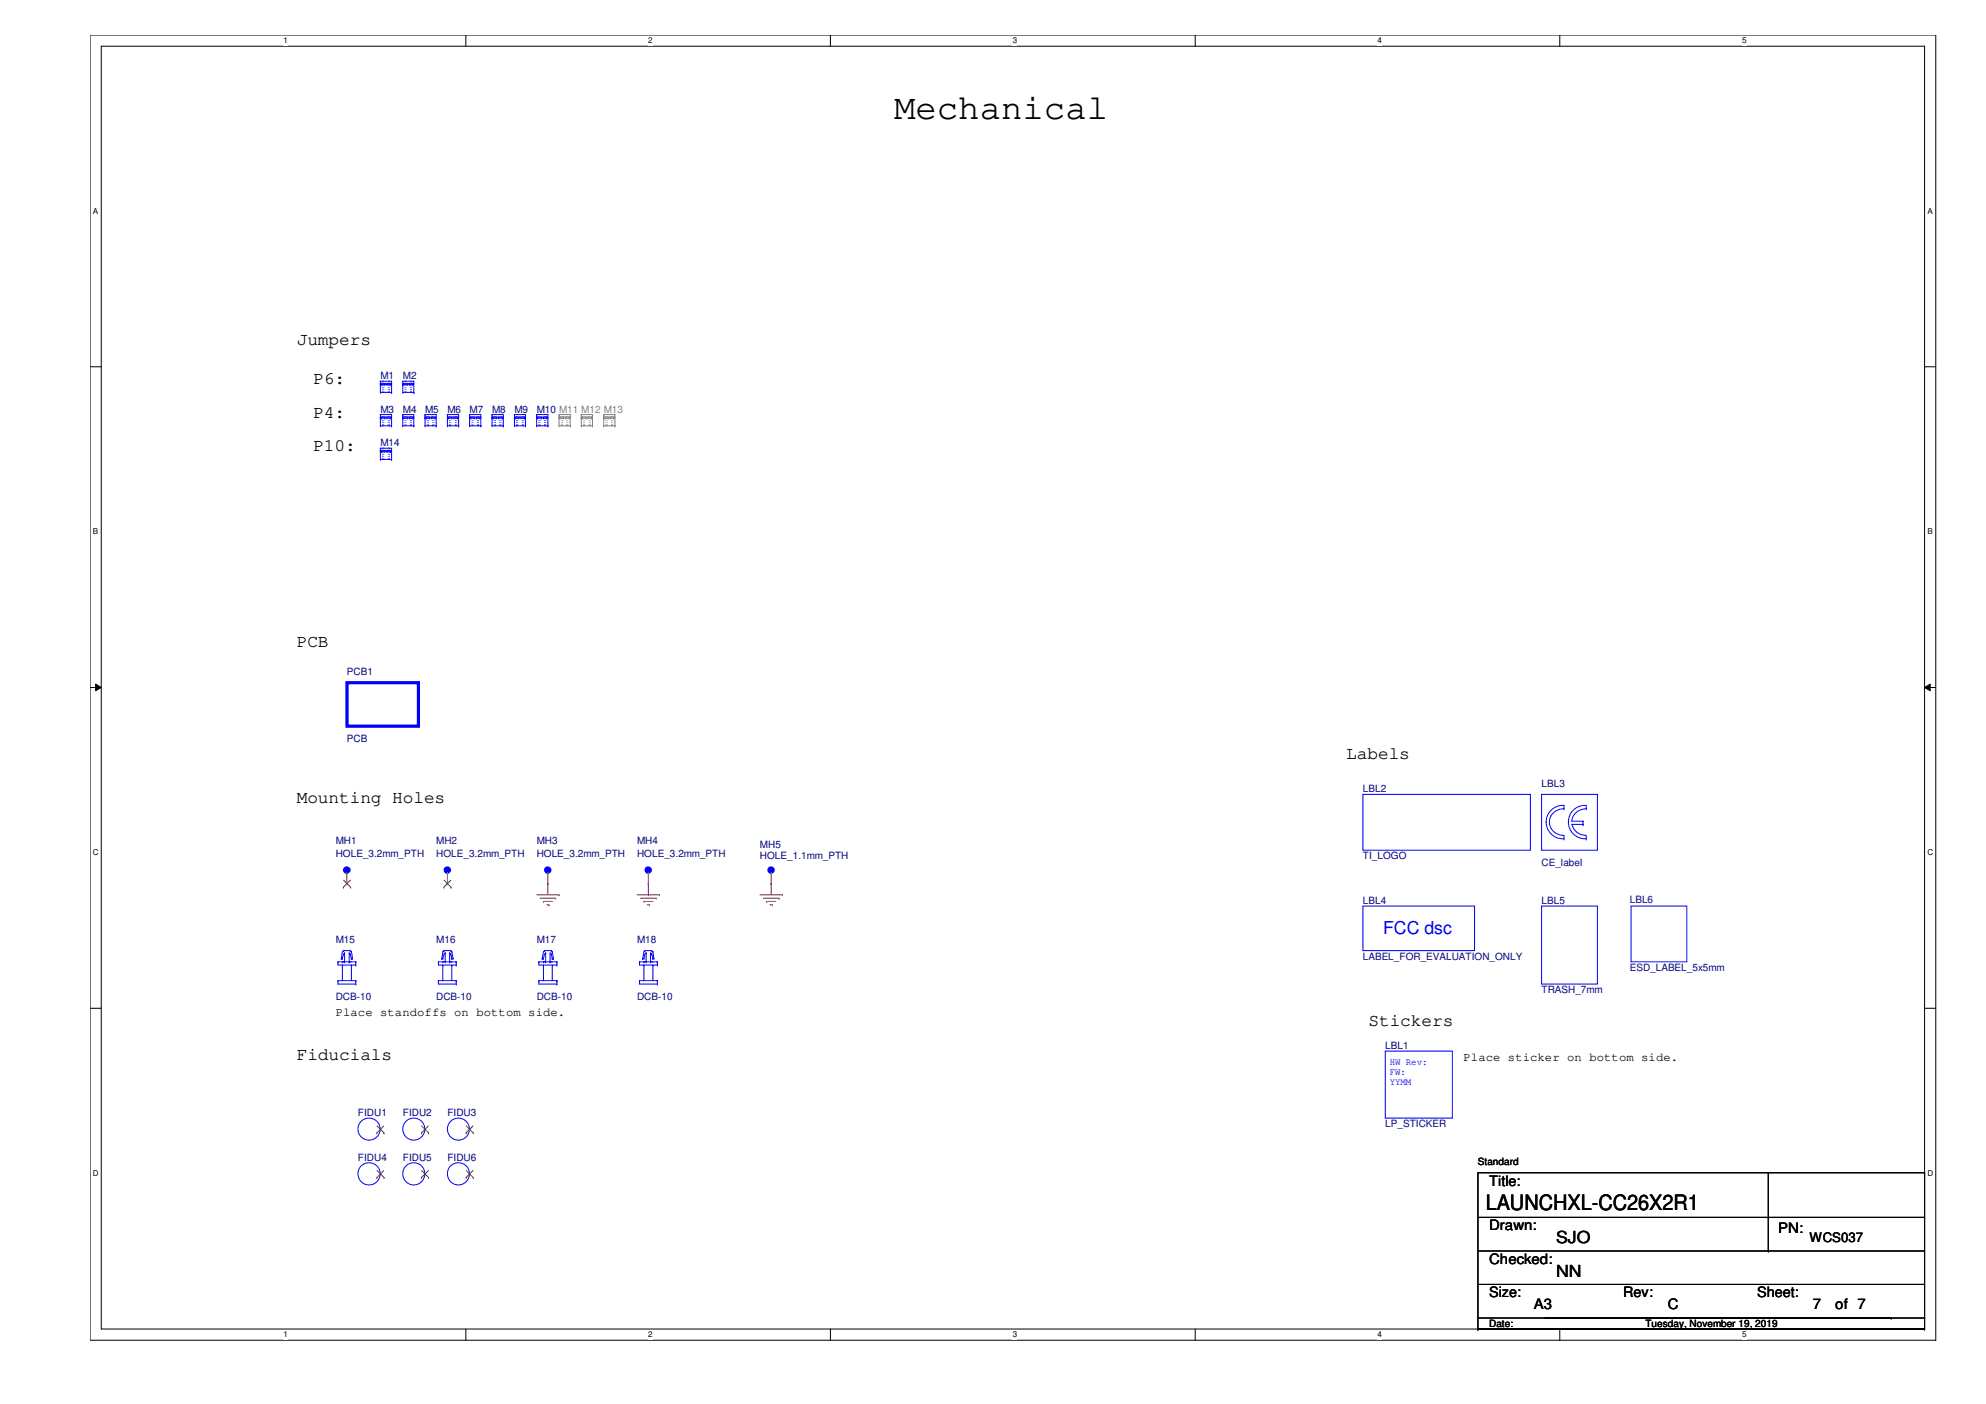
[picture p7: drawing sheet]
<svg xmlns="http://www.w3.org/2000/svg" width="420mm" height="297mm" viewBox="0 0 420 297" stroke-linecap="round" stroke-linejoin="round" font-family="sans-serif">
<path d="M19.1 7.4h390.4v276.1h-390.4zM21.4 9.8h385.8v271.4h-385.8z" fill="none" stroke="#000" stroke-width=".21"/>
<g fill="#fff">
<path d="M60 7.7h.9v1.9h-.9z"/>
<path d="M60 281.4h.9v1.9h-.9z"/>
</g>
<path d="M98.6 7.4v2.4M98.6 281.2v2.3" fill="none" stroke="#000" stroke-width=".21"/>
<g fill="#fff">
<path d="M137.1 7.7h.9v1.9h-.9z"/>
<path d="M137.1 281.4h.9v1.9h-.9z"/>
</g>
<path d="M175.7 7.4v2.4M175.7 281.2v2.3" fill="none" stroke="#000" stroke-width=".21"/>
<g fill="#fff">
<path d="M214.2 7.7h1v1.9h-1z"/>
<path d="M214.2 281.4h1v1.9h-1z"/>
</g>
<path d="M252.9 7.4v2.4M252.9 281.2v2.3" fill="none" stroke="#000" stroke-width=".21"/>
<g fill="#fff">
<path d="M291.4 7.7h1v1.9h-1z"/>
<path d="M291.4 281.4h1v1.9h-1z"/>
</g>
<path d="M330 7.4v2.4M330 281.2v2.3" fill="none" stroke="#000" stroke-width=".21"/>
<g fill="#fff">
<path d="M368.6 7.7h.9v1.9h-.9z"/>
<path d="M368.6 281.4h.9v1.9h-.9z"/>
<path d="M19.6 43.7h1.2v1.9h-1.2z"/>
<path d="M407.8 43.7h1.1v1.9h-1.1z"/>
<path d="M19.6 111.5h1.2v1.9h-1.2z"/>
<path d="M407.8 111.5h1.1v1.9h-1.1z"/>
</g>
<path d="M19.1 77.6h2.3M407.2 77.6h2.3" fill="none" stroke="#000" stroke-width=".21"/>
<g fill="#fff">
<path d="M19.6 179.4h1.3v1.9h-1.3z"/>
<path d="M407.8 179.4h1.2v1.9h-1.2z"/>
</g>
<path d="M19.1 145.5h2.3M20.2 144.7l1.2 .8-1.2 .6zM407.2 145.5l1.1-.8v1.4zM407.2 145.5h2.3" fill="none" stroke="#000" stroke-width=".21"/>
<path d="M20.2 144.7l1.2 .8-1.2 .6zM407.2 145.5l1.1-.8v1.4z" fill="#000"/>
<g fill="#fff">
<path d="M19.6 247.2h1.3v1.9h-1.3z"/>
<path d="M407.8 247.2h1.2v1.9h-1.2z"/>
</g>
<g fill="none" stroke="#000" stroke-width=".21">
<path d="M19.1 213.3h2.3M407.2 213.3h2.3M312.7 248.1h94.5v30.7h-94.5zM312.7 257.6h94.5M374.1 257.6h.1M374.1 248.1v16.6M407.2 257.6h.1M312.7 264.7h94.5M312.7 271.7h94.5M312.7 278.8v2.4M326.9 278.8h73.2M374.1 264.7h.1"/>
<path d="M400.1 278.8h.1M407.2 264.7h.1M407.2 271.7h.1M407.2 278.8h.1M407.2 278.8v2.4M312.7 281.2h.1M312.7 281.2h94.5M407.2 281.2h.1"/>
</g>
<g fill="none" stroke="#f00" stroke-width=".21">
<path d="M73.4 186.9h.1M73.4 184.6v2.3M94.7 186.9h.1M94.7 184.6v2.3M113.5 189.3h4.8M114.3 190h3.3M115 190.7h.1M115 190.7h1.8M115.7 191.4h.5M115.9 186.9h.1M115.9 184.6v2.3M116.2 191.4h.1"/>
<path d="M117.6 190h.1M118.3 189.3h.1M134.8 189.3h4.7M135.5 190h3.3M136.2 190.7h.1M136.2 190.7h1.9M136.9 191.4h.5M137.2 186.9h.1M137.2 184.6v2.3M137.4 191.4h.1M138.8 190h.1M139.5 189.3h.1"/>
<path d="M160.8 189.3h4.7M161.5 190h3.3M162.2 190.7h.1M162.2 190.7h1.9M162.9 191.4h.5M163.2 186.9h.1M163.2 184.6v2.3M163.4 191.4h.1M164.8 190h.1M165.5 189.3h.1M80.5 238.9h.1M89.9 238.9h.1"/>
<path d="M99.4 238.9h.1M80.5 248.4h.1M89.9 248.4h.1M99.4 248.4h.1"/>
</g>
<g fill="none" stroke="#00f" stroke-width=".68">
<path d="M73.4 144.4h15.1v9.2h-15.1z"/>
<circle cx="73.4" cy="184.1" r=".46"/>
<circle cx="94.6" cy="184.1" r=".45"/>
<circle cx="115.9" cy="184.1" r=".45"/>
<circle cx="137.1" cy="184.1" r=".45"/>
<circle cx="163.1" cy="184.1" r=".45"/>
</g>
<g fill="none" stroke="#00f" stroke-width=".21">
<path d="M80.5 87.7h.1M80.5 90.1h.1M80.5 88.4h.1M80.5 88.2h.1M80.5 94.8h.1M80.5 97.2h.1M80.5 95.5h.1M80.5 95.3h.1M80.5 80.6h.1M80.5 83h.1M80.5 81.4h.1M80.5 81.1h.1"/>
<path d="M80.5 90.1h2.3M80.5 80.6h2.3v.5M80.5 81.4h2.3v1.6M80.5 87.7h2.3v.5M80.5 88.4h2.3v1.7M80.5 94.8h2.3v.5M80.5 95.5h2.3v1.7M80.5 80.6v.5M80.5 81.4v1.6M80.5 87.7v.5M80.5 88.4v1.7M80.5 94.8v.5"/>
<path d="M80.5 95.5v1.7M80.5 88.2h2.3M80.5 97.2h2.3M80.5 95.3h2.3M80.5 83h2.3M80.5 81.1h2.3M80.7 88.4h.1M80.7 95.5h.1M80.7 81.4h.1M80.7 81.1v.3M80.7 88.2v.2M80.7 95.3v.2"/>
<path d="M81.4 88.4h.1M81.4 95.5h.1M81.4 81.4h.1M81.4 81.1v.3M81.4 88.2v.2M81.4 95.3v.2M81.9 88.4h.1M81.9 95.5h.1M81.9 81.4h.1M81.9 81.1v.3M81.9 88.2v.2M81.9 95.3v.2"/>
<path d="M82.6 88.4h.1M82.6 95.5h.1M82.6 81.4h.1M82.6 81.1v.3M82.6 88.2v.2M82.6 95.3v.2M82.8 90.1h.1M82.8 88.2h.1M82.8 97.2h.1M82.8 95.3h.1M82.8 83h.1M82.8 81.1h.1"/>
<path d="M85.2 87.7h.1M85.2 90.1h.1M85.2 88.4h.1M85.2 88.2h.1M85.2 80.6h.1M85.2 83h.1M85.2 81.4h.1M85.2 81.1h.1M85.2 90.1h2.3M85.2 87.7h2.3v.5M85.2 88.4h2.3v1.7M85.2 88.2h2.3"/>
<path d="M85.2 80.6h2.3v.5M85.2 81.4h2.3v1.6M85.2 80.6v.5M85.2 81.4v1.6M85.2 87.7v.5M85.2 88.4v1.7M85.2 83h2.3M85.2 81.1h2.3M85.4 88.4h.1M85.4 81.4h.1M85.4 81.1v.3M85.4 88.2v.2"/>
<path d="M86.1 88.4h.1M86.1 81.4h.1M86.1 81.1v.3M86.1 88.2v.2M86.6 88.4h.1M86.6 81.4h.1M86.6 81.1v.3M86.6 88.2v.2M87.3 88.4h.1M87.3 81.4h.1M87.3 81.1v.3M87.3 88.2v.2"/>
<path d="M87.5 90.1h.1M87.5 88.2h.1M87.5 83h.1M87.5 81.1h.1M89.9 87.7h.1M89.9 90.1h.1M89.9 88.4h.1M89.9 88.2h.1M89.9 90.1h2.4M89.9 87.7h2.4v.5M89.9 88.4h2.4v1.7M89.9 88.2h2.4"/>
<path d="M89.9 87.7v.5M89.9 88.4v1.7M90.2 88.4h.1M90.2 88.2v.2M90.9 88.4h.1M90.9 88.2v.2M91.4 88.4h.1M91.4 88.2v.2M92 88.4h.1M92 88.2v.2M92.3 90.1h.1M92.3 88.2h.1"/>
<path d="M94.7 87.7h.1M94.7 90.1h.1M94.7 88.4h.1M94.7 88.2h.1M94.7 90.1h2.3M94.7 87.7h2.3v.5M94.7 88.4h2.3v1.7M94.7 88.2h2.3M94.7 87.7v.5M94.7 88.4v1.7M94.9 88.4h.1M94.9 88.2v.2"/>
<path d="M95.6 88.4h.1M95.6 88.2v.2M96.1 88.4h.1M96.1 88.2v.2M96.8 88.4h.1M96.8 88.2v.2M97 90.1h.1M97 88.2h.1M99.4 87.7h.1M99.4 90.1h.1M99.4 88.4h.1M99.4 88.2h.1"/>
<path d="M99.4 90.1h2.3M99.4 87.7h2.3v.5M99.4 88.4h2.3v1.7M99.4 88.2h2.3M99.4 87.7v.5M99.4 88.4v1.7M99.6 88.4h.1M99.6 88.2v.2M100.3 88.4h.1M100.3 88.2v.2M100.8 88.4h.1M100.8 88.2v.2"/>
<path d="M101.5 88.4h.1M101.5 88.2v.2M101.7 90.1h.1M101.7 88.2h.1M104.1 87.7h.1M104.1 90.1h.1M104.1 88.4h.1M104.1 88.2h.1M104.1 90.1h2.4M104.1 87.7h2.4v.5M104.1 88.4h2.4v1.7M104.1 88.2h2.4"/>
<path d="M104.1 87.7v.5M104.1 88.4v1.7M104.4 88.4h.1M104.4 88.2v.2M105 88.4h.1M105 88.2v.2M105.5 88.4h.1M105.5 88.2v.2M106.2 88.4h.1M106.2 88.2v.2M106.5 90.1h.1M106.5 88.2h.1"/>
<path d="M108.8 87.7h.1M108.8 90.1h.1M108.8 88.4h.1M108.8 88.2h.1M108.8 90.1h2.4M108.8 87.7h2.4v.5M108.8 88.4h2.4v1.7M108.8 88.2h2.4M108.8 87.7v.5M108.8 88.4v1.7M109.1 88.4h.1M109.1 88.2v.2"/>
<path d="M109.8 88.4h.1M109.8 88.2v.2M110.2 88.4h.1M110.2 88.2v.2M111 88.4h.1M111 88.2v.2M111.2 90.1h.1M111.2 88.2h.1M113.5 87.7h.1M113.5 90.1h.1M113.5 88.4h.1M113.5 88.2h.1"/>
<path d="M113.5 90.1h2.4M113.5 87.7h2.4v.5M113.5 88.4h2.4v1.7M113.5 88.2h2.4M113.5 87.7v.5M113.5 88.4v1.7M113.8 88.4h.1M113.8 88.2v.2M114.5 88.4h.1M114.5 88.2v.2M115 88.4h.1M115 88.2v.2"/>
<path d="M115.7 88.4h.1M115.7 88.2v.2M115.9 90.1h.1M115.9 88.2h.1M288.3 168.1h35.5v11.8h-35.5zM326.1 168.1h11.8v11.8h-11.8zM330.9 171.1v-.7a3.5 3.5 0 0 0-3.8 3.6v-.1a3.5 3.5 0 0 0 3.7 3.5M330.9 171.1a2.83 2.83 0 0 0-3.1 2.8 2.83 2.83 0 0 0 3.1 2.8v.8M330.9 171.1h.1M330.9 177.5h.1M332.5 174.4h2.4M332.6 174.4a2.97 2.97 0 0 0 3 2.3v.8"/>
<path d="M334.9 173.7h.1M334.9 174.4h.1M334.9 173.7v.7M335.6 171.1a2.96 2.96 0 0 0-3.1 2.6h2.4M335.6 171.1v-.7a3.5 3.5 0 0 0-3.8 3.6v-.1a3.5 3.5 0 0 0 3.7 3.5M335.6 177.5h.1M335.6 171.1h.1M73.2 183.9h.3v.3h-.3zM73.4 184.1h.1M73.4 184.1v.5M94.5 183.9h.3v.3h-.3zM94.7 184.1h.1"/>
<path d="M94.7 184.1v.5M115.7 183.9h.3v.3h-.3zM115.9 184.1h.1M115.9 184.1v.5M137 183.9h.3v.3h-.3zM137.2 184.1h.1M137.2 184.1v.5M163 183.9h.3v.3h-.3zM163.2 184.1h.1M163.2 184.1v.5M288.3 191.7h23.7v9.4h-23.7zM326.1 191.7h11.8v16.5h-11.8z"/>
<path d="M345.1 191.7h11.8v11.8h-11.8zM71.5 203.5h.1M71.5 207.5h.1M71.5 203.5h3.8M71.5 203.5v.7h3.8M71.5 207.5v.7h3.8M71.5 207.5h3.8M72.2 202.8h.1M72.2 202.8h.2M72.4 204.2h.1M72.4 203.5h.1M72.4 202.8h.1"/>
<path d="M72.4 204.2v3.3M72.7 201.1h.1M72.7 201.1h1.4M72.7 201.1l-.3 .2-.2 1.5M72.9 203.5h.1M72.9 201.6h.1M72.9 201.6v1.9M72.9 201.6l-.5 1.2M73.9 203.5h.1M74.1 201.1h.1M74.1 201.8h.1M74.1 201.8l-.2-.2v1.9"/>
<path d="M74.1 201.1l.2 .2M74.1 201.8l.2 1M74.3 202.8h.1M74.3 201.3h.1M74.3 204.2h.1M74.3 202.8h.3M74.3 201.3l.3 1.5M74.3 204.2v3.3M74.6 202.8h.1M75.3 203.5h.1M75.3 204.2h.1M75.3 207.5h.1"/>
<path d="M75.3 208.2h.1M75.3 203.5v.7M75.3 207.5v.7M92.8 203.5h.1M92.8 207.5h.1M92.8 203.5h3.7M92.8 203.5v.7h3.7M92.8 207.5v.7h3.7M92.8 207.5h3.7M93.5 202.8h.1M93.5 202.8h.2M93.7 204.2h.1"/>
<path d="M93.7 203.5h.1M93.7 202.8h.1M93.7 204.2v3.3M93.9 201.1h.1M93.9 201.1h1.5M93.9 201.1l-.2 .2-.2 1.5M94.2 203.5h.1M94.2 201.6h.1M94.2 201.6v1.9M94.2 201.6l-.3 .2-.2 1M95.1 203.5h.1M95.4 201.1h.1"/>
<path d="M95.4 201.8h.1M95.4 201.8l-.3-.2v1.9M95.4 201.1l.2 .2M95.4 201.8l.2 1M95.6 202.8h.1M95.6 201.3h.1M95.6 204.2h.1M95.6 202.8h.2M95.6 204.2v3.3M95.6 201.3l.2 1.5M95.8 202.8h.1M96.5 203.5h.1"/>
<path d="M96.5 204.2h.1M96.5 207.5h.1M96.5 208.2h.1M96.5 203.5v.7M96.5 207.5v.7M114 203.5h.1M114 207.5h.1M114 203.5h3.8M114 203.5v.7h3.8M114 207.5v.7h3.8M114 207.5h3.8M114.7 202.8h.1"/>
<path d="M114.7 202.8h.3M115 204.2h.1M115 203.5h.1M115 202.8h.1M115 204.2v3.3M115.2 201.1h.1M115.2 201.1h1.4M115.2 201.1l-.2 .2-.3 1.5M115.4 203.5h.1M115.4 201.6h.1M115.4 201.6v1.9M115.4 201.6l-.2 .2-.2 1"/>
<path d="M116.4 203.5h.1M116.6 201.1h.1M116.6 201.8h.1M116.6 201.8l-.2-.2v1.9M116.6 201.1l.2 .2M116.6 201.8l.2 1M116.8 202.8h.1M116.8 201.3h.1M116.8 204.2h.1M116.8 202.8h.3M116.8 201.3l.3 1.5M116.8 204.2v3.3"/>
<path d="M117.1 202.8h.1M117.8 203.5h.1M117.8 204.2h.1M117.8 207.5h.1M117.8 208.2h.1M117.8 203.5v.7M117.8 207.5v.7M135.3 203.5h.1M135.3 207.5h.1M135.3 203.5h3.8M135.3 203.5v.7h3.8M135.3 207.5v.7h3.8"/>
<path d="M135.3 207.5h3.8M136 202.8h.1M136 202.8h.2M136.2 204.2h.1M136.2 203.5h.1M136.2 202.8h.1M136.2 204.2v3.3M136.4 201.1h.1M136.4 201.1h1.5M136.4 201.1l-.2 .2-.2 1.5M136.7 203.5h.1M136.7 201.6h.1"/>
<path d="M136.7 201.6v1.9M136.7 201.6l-.3 .2-.2 1M137.6 203.5h.1M137.9 201.1h.1M137.9 201.8h.1M137.9 201.8l-.3-.2v1.9M137.9 201.1l.2 .2M137.9 201.8l.2 1M138.1 202.8h.1M138.1 201.3h.1M138.1 204.2h.1M138.1 202.8h.2"/>
<path d="M138.1 201.3l.2 1.5M138.1 204.2v3.3M138.3 202.8h.1M139.1 203.5h.1M139.1 204.2h.1M139.1 207.5h.1M139.1 208.2h.1M139.1 203.5v.7M139.1 207.5v.7M293.1 222.4h14.2v14.2h-14.2z"/>
<circle cx="78.1" cy="238.9" r="2.35"/>
<circle cx="87.5" cy="238.9" r="2.33"/>
<circle cx="97" cy="238.9" r="2.33"/>
<circle cx="78.1" cy="248.3" r="2.36"/>
<circle cx="87.5" cy="248.3" r="2.34"/>
<circle cx="97" cy="248.3" r="2.34"/>
</g>
<g fill="none" stroke="#808080" stroke-width=".21">
<path d="M118.3 87.7h.1M118.3 90.1h.1M118.3 88.4h.1M118.3 88.2h.1M118.3 90.1h2.4M118.3 87.7h2.4v.5M118.3 88.4h2.4v1.7M118.3 88.2h2.4M118.3 87.7v.5M118.3 88.4v1.7M118.5 88.4h.1M118.5 88.2v.2"/>
<path d="M119.2 88.4h.1M119.2 88.2v.2M119.7 88.4h.1M119.7 88.2v.2M120.4 88.4h.1M120.4 88.2v.2M120.7 90.1h.1M120.7 88.2h.1M123 87.7h.1M123 90.1h.1M123 88.4h.1M123 88.2h.1"/>
<path d="M123 90.1h2.3M123 87.7h2.3v.5M123 88.4h2.3v1.7M123 88.2h2.3M123 87.7v.5M123 88.4v1.7M123.2 88.4h.1M123.2 88.2v.2M124 88.4h.1M124 88.2v.2M124.4 88.4h.1M124.4 88.2v.2"/>
<path d="M125.1 88.4h.1M125.1 88.2v.2M125.3 90.1h.1M125.3 88.2h.1M127.7 87.7h.1M127.7 90.1h.1M127.7 88.4h.1M127.7 88.2h.1M127.7 90.1h2.4M127.7 87.7h2.4v.5M127.7 88.4h2.4v1.7M127.7 87.7v.5"/>
<path d="M127.7 88.4v1.7M127.7 88.2h2.4M128 88.4h.1M128 88.2v.2M128.7 88.4h.1M128.7 88.2v.2M129.1 88.4h.1M129.1 88.2v.2M129.8 88.4h.1M129.8 88.2v.2M130.1 90.1h.1M130.1 88.2h.1"/>
</g>
<g fill="none" stroke="#808080" stroke-width=".21" stroke-dasharray="0 .4">
<path d="M118.7 87.7v2.4M118.7 90.1h.1M119 87.7v2.4M119 90.1h.1M119.9 87.7v2.4M119.9 90.1h.1M120.1 87.7v2.4M120.1 90.1h.1M123.5 87.7v2.4M123.5 90.1h.1M123.7 87.7v2.4M123.7 90.1h.1"/>
<path d="M124.6 87.7v2.4M124.6 90.1h.1M124.9 87.7v2.4M124.9 90.1h.1M128.2 87.7v2.4M128.2 90.1h.1M128.4 87.7v2.4M128.4 90.1h.1M129.4 87.7v2.4M129.4 90.1h.1M129.6 87.7v2.4M129.6 90.1h.1"/>
</g>
<g fill="none" stroke="#00f" stroke-width=".21" stroke-dasharray="0 .4">
<path d="M80.9 87.7v2.4M80.9 90.1h.1M80.9 94.8v2.4M80.9 97.2h.1M80.9 80.6v2.4M80.9 83h.1M81.2 87.7v2.4M81.2 90.1h.1M81.2 94.8v2.4M81.2 97.2h.1M81.2 80.6v2.4M81.2 83h.1"/>
<path d="M82.1 87.7v2.4M82.1 90.1h.1M82.1 94.8v2.4M82.1 97.2h.1M82.1 80.6v2.4M82.1 83h.1M82.4 87.7v2.4M82.4 90.1h.1M82.4 94.8v2.4M82.4 97.2h.1M82.4 80.6v2.4M82.4 83h.1"/>
<path d="M85.7 87.7v2.4M85.7 90.1h.1M85.7 80.6v2.4M85.7 83h.1M85.9 87.7v2.4M85.9 90.1h.1M85.9 80.6v2.4M85.9 83h.1M86.9 87.7v2.4M86.9 90.1h.1M86.9 80.6v2.4M86.9 83h.1"/>
<path d="M87.1 87.7v2.4M87.1 90.1h.1M87.1 80.6v2.4M87.1 83h.1M90.4 87.7v2.4M90.4 90.1h.1M90.6 87.7v2.4M90.6 90.1h.1M91.6 87.7v2.4M91.6 90.1h.1M91.8 87.7v2.4M91.8 90.1h.1"/>
<path d="M95.1 87.7v2.4M95.1 90.1h.1M95.4 87.7v2.4M95.4 90.1h.1M96.3 87.7v2.4M96.3 90.1h.1M96.5 87.7v2.4M96.5 90.1h.1M99.9 87.7v2.4M99.9 90.1h.1M100.1 87.7v2.4M100.1 90.1h.1"/>
<path d="M101 87.7v2.4M101 90.1h.1M101.3 87.7v2.4M101.3 90.1h.1M104.6 87.7v2.4M104.6 90.1h.1M104.8 87.7v2.4M104.8 90.1h.1M105.7 87.7v2.4M105.7 90.1h.1M106 87.7v2.4M106 90.1h.1"/>
<path d="M109.3 87.7v2.4M109.3 90.1h.1M109.5 87.7v2.4M109.5 90.1h.1M110.5 87.7v2.4M110.5 90.1h.1M110.7 87.7v2.4M110.7 90.1h.1M114 87.7v2.4M114 90.1h.1M114.3 87.7v2.4M114.3 90.1h.1"/>
<path d="M115.2 87.7v2.4M115.2 90.1h.1M115.4 87.7v2.4M115.4 90.1h.1"/>
</g>
<g fill="none" stroke="#804000" stroke-width=".21">
<path d="M72.6 187.7h.1M72.7 186.2l1.5 1.5M74.1 186.2l-1.5 1.5M74.2 187.7h.1M93.9 187.7h.1M93.9 186.2l1.5 1.5M95.4 186.2l-1.5 1.5M95.4 187.7h.1M79.7 239.7h.1M79.8 238.2l1.4 1.5M81.2 238.2l-1.5 1.5M81.2 239.7h.1"/>
<path d="M89.2 239.7h.1M89.2 238.2l1.5 1.5M90.6 238.2l-1.4 1.5M90.7 239.7h.1M98.6 239.7h.1M98.6 238.2l1.5 1.5M100.1 238.2l-1.5 1.5M100.1 239.7h.1M79.7 249.1h.1M79.8 247.6l1.4 1.5M81.2 247.6l-1.5 1.5M81.2 249.1h.1"/>
<path d="M89.2 249.1h.1M89.2 247.6l1.5 1.5M90.6 247.6l-1.4 1.5M90.7 249.1h.1M98.6 249.1h.1M98.6 247.6l1.5 1.5M100.1 247.6l-1.5 1.5M100.1 249.1h.1"/>
</g>
<path d="M115.9 186.9h.1M115.9 186.9v2.4M137.2 189.3h.1M137.2 186.9v2.4M163.2 186.9h.1M163.2 186.9v2.4" fill="none" stroke="#800040" stroke-width=".21"/>
<text font-size="7.5" x="189.1" y="25.2">Mechanical</text>
<text font-size="4.5" x="314.3" y="256">LAUNCHXL-CC26X2R1</text>
<g font-size="3.8">
<text x="62.8" y="73.1">Jumpers</text>
<text x="66.3" y="81.3">P6:</text>
<text x="66.3" y="88.4">P4:</text>
<text x="66.3" y="95.5">P10:</text>
<text x="62.8" y="136.9">PCB</text>
<text x="284.8" y="160.5">Labels</text>
<text x="62.8" y="169.9">Mounting Holes</text>
<text x="289.5" y="217.2">Stickers</text>
<text x="62.8" y="224.2">Fiducials</text>
</g>
<text font-size="3.8" fill="#00f" x="292.6" y="197.7">FCC dsc</text>
<g font-size="3.5">
<text x="329.2" y="263.1">SJO</text>
<text x="329.2" y="270.2">NN</text>
</g>
<g font-size="3">
<text x="315" y="250.9">Title:</text>
<text x="315" y="260.3">Drawn:</text>
<text x="376.2" y="260.8">PN:</text>
<text x="315" y="267.4">Checked:</text>
<text x="315" y="274.5">Size:</text>
<text x="343.4" y="274.5">Rev:</text>
<text x="371.7" y="274.5">Sheet:</text>
<text x="324.5" y="276.9">A3</text>
<text x="352.8" y="276.9">C</text>
<text x="383.5" y="276.9">7</text>
<text x="388.3" y="276.9">of 7</text>
</g>
<text font-size="2.8" x="382.8" y="262.7">WCS037</text>
<g font-size="2.6">
<text x="71" y="215">Place standoffs on bottom side.</text>
<text x="309.6" y="224.5">Place sticker on bottom side.</text>
</g>
<g font-size="2.1" fill="#000080">
<text x="80.5" y="80.2">M1</text>
<text x="85.2" y="80.2">M2</text>
<text x="80.5" y="87.3">M3</text>
<text x="85.2" y="87.3">M4</text>
<text x="89.9" y="87.3">M5</text>
<text x="94.7" y="87.3">M6</text>
<text x="99.4" y="87.3">M7</text>
<text x="104.1" y="87.3">M8</text>
<text x="108.8" y="87.3">M9</text>
<text x="113.5" y="87.3">M10 M11 M12 M13</text>
<text x="80.5" y="94.4">M14</text>
<text x="73.4" y="142.8">PCB1</text>
<text x="73.4" y="157">PCB</text>
<text x="288.3" y="167.6">LBL2</text>
<text x="326.1" y="166.5">LBL3</text>
<text x="71" y="178.5">MH1</text>
<text x="92.3" y="178.5">MH2</text>
<text x="113.5" y="178.5">MH3</text>
<text x="134.8" y="178.5">MH4</text>
<text x="160.8" y="179.5">MH5</text>
<text x="71" y="181.3">HOLE_3.2mm_PTH</text>
<text x="92.3" y="181.3">HOLE_3.2mm_PTH</text>
<text x="113.5" y="181.3">HOLE_3.2mm_PTH</text>
<text x="134.8" y="181.3">HOLE_3.2mm_PTH</text>
<text x="160.8" y="181.8">HOLE_1.1mm_PTH</text>
<text x="288.3" y="181.8">TI_LOGO</text>
<text x="326.1" y="183.2">CE_label</text>
<text x="288.3" y="191.3">LBL4</text>
<text x="326.1" y="191.3">LBL5</text>
<text x="344.8" y="191">LBL6</text>
<text x="71" y="199.5">M15</text>
<text x="92.3" y="199.5">M16</text>
<text x="113.5" y="199.5">M17</text>
<text x="134.8" y="199.5">M18</text>
<text x="288.3" y="203.1">LABEL_FOR_EVALUATION_ONLY</text>
<text x="344.8" y="205.4">ESD_LABEL_5x5mm</text>
<text x="71" y="211.6">DCB-10</text>
<text x="92.3" y="211.6">DCB-10</text>
<text x="113.5" y="211.6">DCB-10</text>
<text x="134.8" y="211.6">DCB-10</text>
<text x="326.1" y="210.1">TRASH_7mm</text>
<text x="293.1" y="222">LBL1</text>
<text x="75.7" y="236.1">FIDU1</text>
<text x="85.2" y="236.1">FIDU2</text>
<text x="94.7" y="236.1">FIDU3</text>
<text x="293.1" y="238.5">LP_STICKER</text>
<text x="75.7" y="245.6">FIDU4</text>
<text x="85.2" y="245.6">FIDU5</text>
<text x="94.7" y="245.6">FIDU6</text>
</g>
<g font-size="2.1" fill="#00f">
<text x="294" y="225.2">HW Rev:</text>
<text x="294" y="227.3">FW:</text>
<text x="294" y="229.4">YYMM</text>
</g>
<g font-size="2.1">
<text x="312.7" y="246.5">Standard</text>
<text x="315" y="280.8">Date:</text>
<text x="348.1" y="280.8">Tuesday, November 19, 2019</text>
</g>
<g font-size="1.7">
<text x="60" y="9.2">1</text>
<text x="137.1" y="9.2">2</text>
<text x="214.2" y="9.2">3</text>
<text x="291.4" y="9.2">4</text>
<text x="368.6" y="9.2">5</text>
<text x="19.6" y="45.2">A</text>
<text x="407.8" y="45.2">A</text>
<text x="19.6" y="113">B</text>
<text x="407.8" y="113">B</text>
<text x="19.6" y="180.9">C</text>
<text x="407.8" y="180.9">C</text>
<text x="19.6" y="248.8">D</text>
<text x="407.8" y="248.8">D</text>
<text x="60" y="283">1</text>
<text x="137.1" y="283">2</text>
<text x="214.2" y="283">3</text>
<text x="291.4" y="283">4</text>
<text x="368.6" y="283">5</text>
</g>
</svg>
